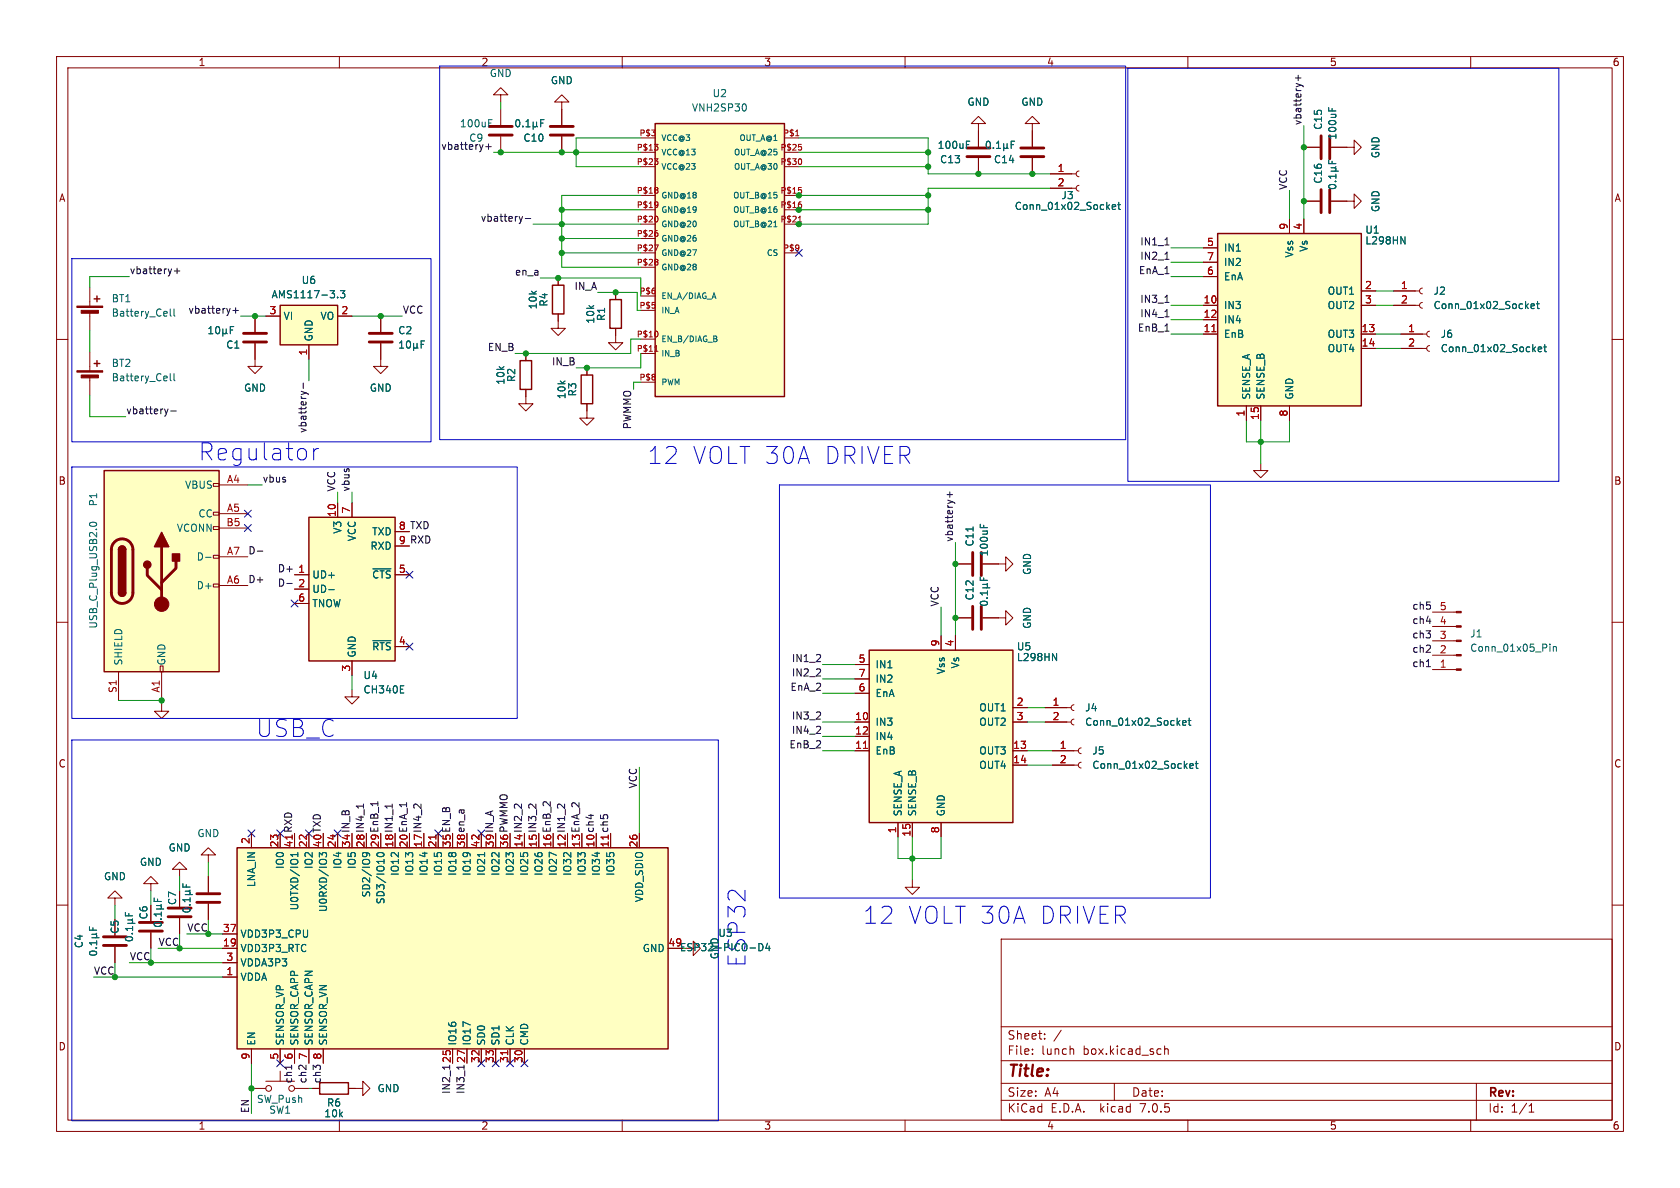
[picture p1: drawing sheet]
<svg xmlns="http://www.w3.org/2000/svg" width="297mm" height="210mm" viewBox="0 0 297 210" stroke-linecap="round" stroke-linejoin="round" font-family="sans-serif">
<g fill="none" stroke="#840000" stroke-width=".18">
<path d="M10 10h277v190h-277zM12 12h273v186h-273zM60 10v2M88.5 16.8h1.3l-1.3-1.3-1.3 1.3h1.3v1.2M88.5 19.3v2.8M99.3 18h1.3l-1.3-1.2-1.3 1.2h1.3v4.1M110 10v2M160 10v2M210 10v2M260 10v2M88.5 24.1v2.8M99.3 24.1v2.8"/>
<path d="M113.3 26.9h2.5M113.3 34.5h2.5M113.3 37.1h2.5M113.3 39.6h2.5M113.3 29.5h2.5M113.3 24.4h2.5M138.7 26.9h2.5M138.7 34.5h2.5M138.7 37.1h2.5M138.7 39.6h2.5M138.7 29.5h2.5M138.7 24.4h2.5"/>
<path d="M173 21.8h1.2l-1.2-1.2-1.3 1.2h1.3v4.1M173 27.9v2.8M182.5 21.8h1.3l-1.3-1.2-1.3 1.2h1.3v4.1M182.5 27.9v2.8M185.7 33.3h4.5M185.7 30.7h4.5M190.8 32.8l-.4 .1-.2 .4 .2 .3 .4 .2M190.8 30.2l-.4 .2-.2 .3 .2 .4 .4 .1M228 38.7v2.6M230.5 38.7v2.6M230.5 26h2.8M230.5 35.6h2.8"/>
<path d="M235.3 26h4.1v-1.2l1.3 1.2-1.3 1.3v-1.3M235.3 35.6h4.1v-1.3l1.3 1.3-1.3 1.2v-1.2M10 60h2M15.9 50.8v3.3M15.9 55.1v3.3M45.1 55.9v2.8M47 55.9h2.5M59.7 55.9h2.5M67.3 55.9v2.8M98.7 55.5v2.5h1.2l-1.2 1.3-1.3-1.3h1.3M98.7 49.1v1.3M108.8 58v2.6h1.3l-1.3 1.2-1.2-1.2h1.2"/>
<path d="M108.8 51.7v1.3M113.3 59.9h2.5M113.3 44.7h2.5M113.3 47.2h2.5M113.3 54.9h2.5M113.3 52.3h2.5M113.3 42.2h2.5M138.7 44.7h2.5M212.7 54h2.6M212.7 59.1h2.6M212.7 56.5h2.6M212.7 43.8h2.6"/>
<path d="M212.7 48.9h2.6M212.7 46.4h2.6M240.7 54h2.5M240.7 59.1h2.5M240.7 51.4h2.5M246.4 54h4.6M246.4 51.4h4.6M247.6 59.1h4.6M251.5 53.5l-.4 .1-.1 .4 .1 .3 .4 .2M251.5 50.9l-.4 .2-.1 .3 .1 .4 .4 .1M252.7 58.5l-.3 .2-.2 .3 .2 .4 .3 .2M285 60h2"/>
<path d="M15.9 62.2v3.3M15.9 66.5v3.4M45.1 60.7v4.1h1.3l-1.3 1.2-1.3-1.2h1.3M54.6 61v2.5M67.3 60.7v4.1h1.3l-1.3 1.2-1.3-1.2h1.3M93 68.8v2.6h1.2l-1.2 1.2-1.3-1.2h1.3M93 62.5v1.3M103.8 71.4v2.5h1.2l-1.2 1.3-1.3-1.3h1.3M103.8 65v1.3M113.3 62.5h2.5M113.3 67.6h2.5M220.3 71.8v2.5"/>
<path d="M222.9 71.8v2.5M228 71.8v2.5M240.7 61.6h2.5M247.6 61.6h4.6M252.7 61.1l-.3 .1-.2 .4 .2 .3 .3 .2M37.7 98.2h1v.5h-1zM37.7 93.1h1v.5h-1zM37.7 90.6h1v.5h-1zM37.7 85.5h1v.5h-1zM38.7 85.7h5.1M38.7 90.8h5.1M38.7 98.4h5.1"/>
<path d="M38.7 93.3h5.1M59.7 88.9v2.5M62.2 88.9v2.5M69.8 94h2.6M69.8 96.5h2.6M168.9 99.7h2.8M173.7 99.7h4.1v-1.3l1.3 1.3-1.3 1.3v-1.3M222.9 81.9v1.3h1.3l-1.3 1.3-1.3-1.3h1.3M10 110h2M21 118.7v5.1M28.3 117.7h.5v1h-.5zM28.6 118.7v5.1"/>
<path d="M37.7 103.3h1v.5h-1zM38.7 103.5h5.1M52.1 101.6h2.5M52.1 104.1h2.5M52.1 106.7h2.5M62.2 116.8v2.6M69.8 101.6h2.6M69.8 114.3h2.6M151.1 117.5h2.6M166.4 112.4v2.5M168.9 109.2h2.8M168.9 112.4v2.5"/>
<path d="M173.7 109.2h4.1v-1.2l1.3 1.2-1.3 1.3v-1.3M253.2 108.2h4.3M253.2 110.7h4.3M253.2 113.3h4.3M253.2 115.8h4.3M253.2 118.4h4.3M285 110h2M28.6 124.5v1.2h1.2l-1.2 1.3-1.3-1.3h1.3M62.2 121.9v1.3h1.3l-1.3 1.3-1.2-1.3h1.2M151.1 127.6h2.6M151.1 132.7h2.6M151.1 130.2h2.6"/>
<path d="M151.1 122.6h2.6M151.1 120h2.6M179.1 127.6h2.5M179.1 132.7h2.5M179.1 135.3h2.5M179.1 125.1h2.5M184.8 127.6h4.6M184.8 125.1h4.6M186.1 132.7h4.5M186.1 135.3h4.5M189.9 127.1l-.4 .2-.1 .3 .1 .4 .4 .1M189.9 124.6l-.4 .1-.1 .4 .1 .3 .4 .2"/>
<path d="M191.1 134.7l-.3 .2-.2 .3 .2 .4 .3 .2M191.1 132.2l-.3 .1-.2 .4 .2 .4 .3 .1M10 160h2M20.3 158.8h1.3l-1.3-1.3-1.3 1.3h1.3v1.2M26.7 156.2h1.2l-1.2-1.3-1.3 1.3h1.3v1.3M31.7 153.7h1.3l-1.3-1.3-1.2 1.3h1.2v1.2M36.8 151.1h1.3l-1.3-1.2-1.2 1.2h1.2v1.3M36.8 154.9v2.8M36.8 159.8v2.8M44.4 147.3v2.6M49.5 147.3v2.6M54.6 147.3v2.6"/>
<path d="M59.7 147.3v2.6M77.5 147.3v2.6M85.1 147.3v2.6M113 147.3v2.6M158.7 145.4v2.6M161.3 155.6v1.2h1.3l-1.3 1.3-1.3-1.3h1.3M161.3 145.4v2.6M166.4 145.4v2.6M285 160h2M20.3 167.4v2.8M26.7 164.8v2.8M31.7 162.3v2.8"/>
<path d="M39.4 172.7h2.5M39.4 167.6h2.5M39.4 170.2h2.5M39.4 165.1h2.5M118.1 167.6h2.5M121.3 167.6h1.3v-1.2l1.2 1.2-1.2 1.3v-1.3M177 166h108v32h-108zM44.4 185.4v2.6M44.4 192.4h2.6M47 191.1h5.1M49.5 185.4v2.6M49.5 189.4v1.7"/>
<path d="M52.1 185.4v2.6M52.1 192.4h2.5M54.6 185.4v2.6M55.2 192.4h1.3M57.1 185.4v2.6M60 198v2M61.6 192.4h2.5v-1.3l1.3 1.3-1.3 1.3v-1.3M80 185.4v2.6M82.5 185.4v2.6M85.1 185.4v2.6M87.6 185.4v2.6M90.2 185.4v2.6"/>
<path d="M92.7 185.4v2.6M110 198v2M160 198v2M177 194.5h108M177 191.5h108M177 187.5h108M177 181.5h108M182.5 186.3v.1M182.5 185.5v.1M184.7 183.6v.1M184.7 182.8v.1M187.6 182.1l-1.3 2"/>
<path d="M189.4 185.4h.2l.2 .2v.8M197 191.5v3M205.1 185.4l.1 .1M205.2 186.3l-.1 .1M205.9 185.5l.2-.1 .4 .1v.9M205.9 184.9v1.5M210 198v2M260 198v2M261 191.5v6.5M270.3 196.6h.9M270.3 195.5l.4-.4v1.5"/>
<circle cx="47.5" cy="192.4" r=".51"/>
<circle cx="51.6" cy="192.4" r=".51"/>
</g>
<g fill="#ffffc2" stroke="#ffffc2" stroke-width=".18">
<path d="M215.3 41.3h25.4v30.5h-25.4z"/>
<path d="M49.5 54h10.2v7h-10.2z"/>
<path d="M41.9 149.9h76.2v35.5h-76.2z"/>
<path d="M153.7 114.9h25.4v30.5h-25.4z"/>
<path d="M115.8 21.8h22.9v48.3h-22.9z"/>
<path d="M18.4 83.2h20.3v35.5h-20.3z"/>
<path d="M54.6 91.4h15.2v25.4h-15.2z"/>
</g>
<g fill="none" stroke="#840000" stroke-width=".25">
<path d="M115.8 21.8h22.9v48.3h-22.9zM16.6 52.8h1.1M17.1 52.3v1M49.5 54h10.2v7h-10.2zM97.7 50.4h2v5.1h-2zM107.8 53h2.1v5h-2.1zM215.3 41.3h25.4v30.5h-25.4zM16.6 64.3h1.1M17.1 63.8v1M91.9 63.8h2.1v5h-2.1zM102.7 66.3h2.1v5.1h-2.1zM18.4 83.2h20.3v35.5h-20.3z"/>
<path d="M21 97.2a.64 .64 0 0 1 .6-.7 .64 .64 0 0 1 .6 .7M54.6 91.4h15.2v25.4h-15.2zM21 104.8a.64 .64 0 0 0 .6 .6 .64 .64 0 0 0 .6-.6M153.7 114.9h25.4v30.5h-25.4zM41.9 149.9h76.2v35.5h-76.2zM56.5 191.4h5.1v2h-5.1z"/>
</g>
<g fill="none" stroke="#a90000" stroke-width=".18">
<path d="M115.7 25.5h.6l-.3 .4M115.7 28.1h.6l-.3 .3M116.2 26l.1 .1-.1 .4M116.2 28.5l.1 .1-.1 .4M116.2 33.2l.1 .1-.1 .2M116.2 33.6l.1 .2-.1 .3M116.2 35.7l.1 .6-.1 .3M116.2 38.3l.1 .3-.1 .5M116.3 36.1l-.1 .2M140.7 24h.5M141.1 39.2h.6M141.2 25.5h.5"/>
<path d="M141.2 33.1h.5M141.3 38.4l.1-.2v1M141.6 33.6l.1 .1-.1 .4M141.6 26l.1 .1-.1 .4M141.6 28.2l.1 .2-.1 .6M141.6 36.1l.1 .2-.1 .3M115.7 43.3h.7l-.5 1M116.2 58.6l.1 .3-.1 .6M116.2 41.2l.1 .1-.1 .4M116.2 45.9l.1 .1-.1 .2M116.2 46.3l.1 .2-.1 .3M214.2 58.6h.8"/>
<path d="M115.7 62.1h.6M115.9 61.2l.1-.1v1M152.6 132.3h.8M77.1 147.6v.7M89.8 185.7v.7"/>
</g>
<g fill="none" stroke="#006464" stroke-width=".18">
<path d="M131.8 18.5l.1 .3-.1 .7M234.9 19v.6h1.3M235.5 19.2v.4M86.4 21.2h.6M91.3 21.3l.2-.1a.68 .68 0 0 1 .4 .6 .68 .68 0 0 1-.4 .6l-.2-.1-.1-.4zM92.4 22.3v.1M93 22.4h.7M93 21.5l.3-.3v1.2M94.3 22.2l.1 .2h.3l.2-.2M94.3 21.6v1.2M94.9 22.2l.1 .2M94.9 21.6v.6"/>
<path d="M95.6 21.8h.4M96.2 21.2h-.6v1.2M170.8 25h.7M174.5 25.1l.2-.1a.68 .68 0 0 1 .4 .6 .68 .68 0 0 1-.4 .6l-.2-.1-.1-.4zM175.6 26.1v.1M176.2 26.2h.7M176.2 25.3l.3-.3v1.2M177.4 26.1l.2 .1h.3l.1-.1M177.4 25.4v1.3M178 26.1l.2 .1M178 25.4v.7M178.8 25.6h.4"/>
<path d="M179.4 25h-.6v1.2M196.6 36.6l.6-.1v-.3h-.4l-.2 .2 .1 .6h.5M197.6 36.2h.5M197.8 35.8v1l.3 .2M234.9 28.3v.6h1.3M235 21.5a.75 .75 0 0 1 1.2 .2 .72 .72 0 0 1-1.3-.1zM235 32.8a.75 .75 0 0 1 1.2 .2 .72 .72 0 0 1-1.3-.1zM235 22.6a.69 .69 0 0 1 1.2 .3 .72 .72 0 0 1-1.3-.1zM235.3 20.2h.9M235.3 30.3h1.3M235.3 29.7h.7M235.5 28.5v.4"/>
<path d="M236 29.7l.2 .1v.3l-.2 .2M236 20.2l.2 .2-.1 .3-.8 .1M236 32.1h.2M236.2 23.7v.8M236.2 30.8v.7M236.2 24.1h-1.3l.4 .4M236.2 31.2h-1.3l.4 .3M236.2 29.5l-.2 .2M30.1 54.6v1.1l.2 .2M30.8 54.6v1.1l.1 .2M36.9 59h.7M36.9 58.1l.4-.4v1.3"/>
<path d="M38.3 57.8l.1-.1a.68 .68 0 0 1 .5 .7 .68 .68 0 0 1-.5 .6 .84 .84 0 0 1-.1-1.2zM39.4 58.8l.2 .2h.2l.2-.2M39.4 58.2v1.2M40 58.8l.2 .2M40 58.2v.6M40.7 58.3h.4M41.3 57.7h-.6v1.3M59.7 52.5v.1M60.2 51.4h.8l-.5 .5 .4 .1v.5l-.2 .1-.5-.1M126.5 59.4l.2 .2-.2 .3 .2 .1 .1 .2-.2 .2h-.4M247.7 41.9l.7 1.2v-1.2M270.7 54.1l.6-.1-.1-.2-.3-.1-.2 .2v.6h.5"/>
<path d="M271.6 53.7h.5M271.8 53.3v1.1l.3 .2M30.1 66v1.1l.2 .2M30.8 66v1.1l.1 .2M70.6 61.5h.8M70.6 60.6l.4-.3v1.2M72 60.4l.2-.1a.68 .68 0 0 1 .4 .6 .68 .68 0 0 1-.4 .6l-.2-.1-.1-.3zM73.1 61.4l.2 .1h.2l.2-.1M73.1 60.7v1.3M73.7 61.4l.2 .1M73.7 60.7v.7M74.5 60.9h.4"/>
<path d="M75.1 60.3h-.6v1.2M271.9 61.8l.6-.2v-.2l-.4-.1-.2 .2 .1 .6h.5M272.9 61.3h.5M273.1 60.9v1.1l.3 .2M15.9 92.5a.75 .75 0 0 1 1.2 .2 .72 .72 0 0 1-1.3-.1zM36.3 98.5h1M173.3 92.7v.6h1.3M173.4 95.1a.75 .75 0 0 1 1.2 .3 .72 .72 0 0 1-1.3-.1zM173.4 96.3a.69 .69 0 0 1 1.2 .3 .72 .72 0 0 1-1.3-.1zM173.7 93.9h.9M173.9 92.9v.4M174.4 93.9l.2 .2-.1 .3h-.8"/>
<path d="M174.6 97.4v.7M174.6 97.7h-1.3l.4 .4M58.1 104.2h1M65.9 113.3h3.2M65.9 100.6h3.2M173.3 102v.6h1.3M173.4 106.4a.68 .68 0 0 1 1.2 .3 .72 .72 0 0 1-1.3-.1zM173.7 103.9h1.3M173.7 103.3h.7M173.9 102.2v.4M174.4 103.3l.2 .2v.2l-.2 .2M174.4 105.7h.2"/>
<path d="M174.6 104.5v.7M174.6 104.8h-1.3l.4 .4M174.6 103.1l-.2 .2M186.1 115.5l.7 1.3v-1.3M274 113.9v.1M274 114.3v.8M274.6 114.3v.8M274.6 114.4l.2-.1h.3l.1 .8M70.8 122.5h.6M70.8 121.2h.6M209.1 127.8l.6-.1-.1-.3h-.3l-.2 .1v.7h.5M210 127.4h.5"/>
<path d="M210.2 126.9v1.1l.3 .2M210.3 135.4l.7-.1-.1-.3h-.4l-.2 .2 .1 .6h.5M211.3 135h.5M211.5 134.6v1.1l.3 .1M27.2 158.8v.6h1.3M27.9 158.9v.5M28.5 159.9l-.2 .2M32.3 156.2v.6h1.3M32.8 158.1h1.2M32.8 157.5h.6M32.9 156.4v.4M33.4 157.5l.2 .2v.3l-.2 .1"/>
<path d="M33.5 160h.1M33.6 158.7v.7M33.6 159.1h-1.3l.4 .3M33.6 157.4l-.2 .1M52.6 150.7v.7M52.6 151.1h-1.2l.3 .3M57.7 151.4v-.4l-.1-.2h-.5l-.2 .3-.4-.4v.8M64.6 150.7l.3 .3-.2 .4M65.3 151.3v-.3a.86 .86 0 0 0-1.2 0l.1 .4M66.7 150.9a.75 .75 0 0 1 1.2 .2 .72 .72 0 0 1-1.3-.1zM85.7 150.7v.7M15.8 163.8v.6h1.3"/>
<path d="M15.9 168.3a.75 .75 0 0 1 1.2 .2 .72 .72 0 0 1-1.3-.1zM16.2 165.8h1.3M16.2 165.2h.7M16.4 164v.4M16.9 165.2l.2 .1v.3l-.2 .2M17 167.6h.1M17.1 166.3v.7M17.1 166.7h-1.3l.4 .3M17.1 165l-.2 .2M22.2 161.3v.6h1.2M22.2 165.8a.75 .75 0 0 1 1.2 .2 .72 .72 0 0 1-1.2-.1zM22.6 163.2h1.3"/>
<path d="M22.6 162.6h.7M22.8 161.5v.4M23.3 162.6l.1 .2v.2l-.1 .2M23.3 165h.1M23.4 163.8v.7M23.4 164.1h-1.2l.3 .4M23.4 162.4l-.1 .2M27.4 163.2a.69 .69 0 0 1 1.1 .3 .72 .72 0 0 1-1.3-.2zM27.7 160.7h1.2M27.7 160.1h.6M28.3 160.1l.2 .2v.2l-.2 .2M28.4 162.5h.1"/>
<path d="M28.5 161.2v.8M28.5 161.6h-1.3l.4 .4M32.5 160.6a.69 .69 0 0 1 1.1 .3 .72 .72 0 0 1-1.3-.1zM134.2 166.8a.64 .64 0 0 1 .7 .6 .64 .64 0 0 1-.7 .7zM135.7 166.7l-.3 .9h.8M136 167.2v.9"/>
</g>
<g fill="none" stroke="#840000" stroke-width=".51">
<path d="M86.5 22.4h4.1M86.5 23.9h4.1M97.3 22.4h4M97.3 23.9h4M170.9 26.2h4.1M170.9 27.7h4.1M180.5 26.2h4M180.5 27.7h4M233.6 24v4.1M233.6 33.5v4.1M235.1 24v4.1M235.1 33.5v4.1"/>
<path d="M43.1 58.9h4M65.3 58.9h4M43.1 60.5h4M65.3 60.5h4M20.2 95.8a1.91 1.91 0 0 1 2.1-.4 1.91 1.91 0 0 1 1.2 1.8v7.6a1.91 1.91 0 0 1-1.9 1.9 1.91 1.91 0 0 1-1.9-1.9v-7.8l.2-.6zM28.6 96.6v10.2M31.1 99.2v1.3l-2.5 2.5M172 97.7v4M173.5 97.7v4M26 100.5v1.2l2.6 2.6M172 107.2v4.1M173.5 107.2v4.1"/>
<path d="M34.8 158h4.1M34.8 159.5h4.1M18.3 165.6h4.1M18.3 167.1h4.1M24.6 163.1h4.1M24.6 164.6h4.1M29.7 160.5h4.1M29.7 162.1h4.1"/>
</g>
<g fill="#840000" stroke="#840000" stroke-width=".18">
<path d="M13.6 65.5h4.6v.3h-4.6z"/>
<path d="M14.4 66.3h3v.5h-3z"/>
<path d="M13.6 54.1h4.6v.3h-4.6z"/>
<path d="M14.4 54.9h3v.5h-3z"/>
<path d="M257.5 108.1h.8v.2h-.8z"/>
<path d="M257.5 110.6h.8v.3h-.8z"/>
<path d="M257.5 113.2h.8v.2h-.8z"/>
<path d="M257.5 115.7h.8v.3h-.8z"/>
<path d="M257.5 118.2h.8v.3h-.8z"/>
<circle cx="28.6" cy="106.8" r="1.27"/>
</g>
<g fill="#840000" stroke="#840000" stroke-width=".25">
<path d="M21 104.8h1.2a.64 .64 0 0 1-.6 .6 .64 .64 0 0 1-.6-.6z"/>
<path d="M21 97.2h1.2v7.6h-1.2z"/>
<path d="M21.1 96.7a.64 .64 0 0 1 .7-.1 .64 .64 0 0 1 .4 .6h-1.2z"/>
<path d="M28.6 94.1l1.2 2.5h-2.5z"/>
<path d="M30.5 97.9h1.2v1.3h-1.2z"/>
<circle cx="26" cy="99.8" r=".63"/>
</g>
<g fill="none" stroke="#0f0f0f" stroke-width=".18">
<path d="M229 13.8h1M229.5 13.3v1M85.9 25.9h.9M86.4 25.4v1M92.9 38.6h.9M30.8 47.9h1M31.3 47.4v1M41.2 54.9h.9M41.7 54.4v1M205.9 45.8h.8M205.9 56h.8M205.9 43.3h.8"/>
<path d="M205.9 53.5h.8M29.7 72.3l-.3 .8M30.2 72.7h1M53.6 67.7v1M45.5 97.4h1M167.4 87.4h1M167.9 87v.9M50.7 103.1h1M252.2 117.9h.7M64.3 142.1v.8M66.8 141.7v.7M69.3 142.1v.8"/>
<path d="M51.6 188.3v.7M79.5 188.3v.7M82 188.3v.7"/>
</g>
<path d="M77.7 11.7h121.3v66h-121.3zM199.4 12.1h76.2v73h-76.2zM12.7 45.7h63.5v32.4h-63.5zM55.5 79.3v2M56.3 79.3a.77 .77 0 0 0-.8 .6M12.7 82.6h78.7v44.4h-78.7zM137.8 85.7h76.2v73.1h-76.2zM12.7 130.8h114.3v67.3h-114.3z" fill="none" stroke="#0000c2" stroke-width=".18"/>
<g fill="none" stroke="#009600" stroke-width=".18">
<path d="M88.5 18v1.3M87.2 26.9h26.1M94.2 39.6h19.1M99.3 37.1h14M113.3 34.5h-14v12.7h14M113.3 24.4h-11.4v5.1h11.4M141.2 37.1h22.9M141.2 24.4h22.9v6.3h21.6M141.2 34.5h22.9M141.2 29.5h22.9M141.2 26.9h22.9M185.7 33.3h-21.6v6.3h-22.9"/>
<path d="M228 33.7v5M230.5 22.2v16.5M15.9 58.4v3.8M22.9 48.9h-7v1.9M42.5 55.9h4.5M62.2 55.9h8.9M95.5 49.1h17.8v3.2M99.3 44.7h14M99.3 42.2h14M105.7 51.7h6.9v3.2M113.3 59.9h-1.8v2.6h-20.4M207 48.9h5.7"/>
<path d="M207 59.1h5.7M207 54h5.7M207 56.5h5.7M207 43.8h5.7M207 46.4h5.7M243.2 51.4h3.2M243.2 59.1h4.4M243.2 54h3.2M15.9 69.9v3.8h6.3M54.6 63.5v3.8M113.3 62.5v2.5h-11.4M113.3 67.6h-1.3v1.2"/>
<path d="M220.3 74.3v3.8h7.7v-3.8M222.9 74.3v7.6M243.2 61.6h4.4M43.8 85.7h2.6M59.7 87v1.9M62.2 87v1.9M168.9 95.9v16.5M62.2 119.4v2.5M145.4 117.5h5.7M166.4 107.3v5.1M21 123.8h7.6v.7M113 135.6v11.7"/>
<path d="M145.4 122.6h5.7M145.4 130.2h5.7M145.4 127.6h5.7M145.4 132.7h5.7M145.4 120h5.7M181.6 127.6h3.2M181.6 132.7h4.5M181.6 135.3h4.5M181.6 125.1h3.2M26.7 157.5v2.5M31.7 154.9v2.6M36.8 152.4v2.5"/>
<path d="M158.7 148v3.8h7.7v-3.8M161.3 148v7.6M16.5 172.7h22.9M20.3 160v2.6M20.3 170.2v2.5M22.9 170.2h16.5M26.7 167.6v2.6M27.9 167.6h11.5M31.7 165.1v2.5M33 165.1h6.4M36.8 162.6v2.5M44.4 188v8.9"/>
<path d="M54.6 192.4h.6"/>
</g>
<g fill="none" stroke="#000084" stroke-width=".18">
<path d="M140.6 44.1l1.2 1.2M141.8 44.1l-1.2 1.2M43.2 92.7l1.2 1.3M43.2 90.2l1.2 1.2M44.4 92.7l-1.2 1.3M44.4 90.2l-1.2 1.2M51.5 106.1l1.2 1.2M52.7 106.1l-1.2 1.2M71.8 113.7l1.2 1.2M71.8 101l1.2 1.2M73 113.7l-1.2 1.2M73 101l-1.2 1.2"/>
<path d="M43.8 146.7l1.3 1.2M45.1 146.7l-1.3 1.2M48.9 146.7l1.2 1.2M50.1 146.7l-1.2 1.2M54 146.7l1.2 1.2M55.2 146.7l-1.2 1.2M59.1 146.7l1.2 1.2M60.3 146.7l-1.2 1.2M76.9 146.7l1.2 1.2M78.1 146.7l-1.2 1.2M84.5 146.7l1.2 1.2M85.7 146.7l-1.2 1.2"/>
<path d="M48.9 187.4l1.2 1.2M50.1 187.4l-1.2 1.2M84.5 187.4l1.2 1.2M85.7 187.4l-1.2 1.2M87 187.4l1.2 1.2M88.2 187.4l-1.2 1.2M89.6 187.4l1.2 1.2M90.8 187.4l-1.2 1.2M92.1 187.4l1.2 1.2M93.3 187.4l-1.2 1.2"/>
</g>
<g fill="#009600" stroke="#009600" stroke-width=".18">
<circle cx="28.6" cy="123.8" r=".46"/>
<circle cx="93" cy="62.5" r=".46"/>
<circle cx="103.8" cy="65" r=".46"/>
<circle cx="108.8" cy="51.7" r=".46"/>
<circle cx="98.7" cy="49.1" r=".46"/>
<circle cx="44.4" cy="192.4" r=".46"/>
<circle cx="31.7" cy="167.6" r=".46"/>
<circle cx="20.3" cy="172.7" r=".46"/>
<circle cx="26.7" cy="170.2" r=".46"/>
<circle cx="36.8" cy="165.1" r=".46"/>
<circle cx="45.1" cy="55.9" r=".46"/>
<circle cx="67.3" cy="55.9" r=".46"/>
<circle cx="99.3" cy="44.7" r=".46"/>
<circle cx="141.2" cy="39.6" r=".46"/>
<circle cx="161.3" cy="151.8" r=".46"/>
<circle cx="168.9" cy="109.2" r=".46"/>
<circle cx="168.9" cy="99.7" r=".46"/>
<circle cx="99.3" cy="42.2" r=".46"/>
<circle cx="99.3" cy="37.1" r=".46"/>
<circle cx="99.3" cy="39.6" r=".46"/>
<circle cx="101.9" cy="26.9" r=".46"/>
<circle cx="88.5" cy="26.9" r=".46"/>
<circle cx="99.3" cy="26.9" r=".46"/>
<circle cx="230.5" cy="26" r=".46"/>
<circle cx="230.5" cy="35.6" r=".46"/>
<circle cx="222.9" cy="78.1" r=".46"/>
<circle cx="164.1" cy="34.5" r=".46"/>
<circle cx="164.1" cy="37.1" r=".46"/>
<circle cx="164.1" cy="29.5" r=".46"/>
<circle cx="173" cy="30.7" r=".46"/>
<circle cx="182.5" cy="30.7" r=".46"/>
<circle cx="164.1" cy="26.9" r=".46"/>
<circle cx="141.2" cy="37.1" r=".46"/>
<circle cx="141.2" cy="34.5" r=".46"/>
</g>
<g font-size="4.2" fill="#0000c2">
<text x="34.9" y="81.7">Regulator</text>
<text x="114.3" y="82.3">12</text>
<text x="122.1" y="82.3">VOLT 30A DRIVER</text>
<text x="45.1" y="130.6">USB_C</text>
<text x="152.4" y="163.6">12</text>
<text x="160.2" y="163.6">VOLT 30A DRIVER</text>
<text x="132.1" y="171.2" transform="rotate(-90 132.1 171.2)">ESP32</text>
</g>
<text font-size="2.8" fill="#840000" x="178" y="190.8">Title:</text>
<g font-size="2.1" fill="#840000">
<text x="178" y="183.9">Sheet:</text>
<text x="178" y="186.6">File:</text>
<text x="184" y="186.6">lunch</text>
<text x="191.4" y="186.6">box.kicad_sch</text>
<text x="178" y="196.8">KiCad</text>
<text x="178" y="194">Size:</text>
<text x="184.6" y="194">A4</text>
<text x="185.7" y="196.8">E.D.A.</text>
<text x="194.4" y="196.8">kicad</text>
<text x="200" y="194">Date:</text>
<text x="201.5" y="196.8">7.0.5</text>
<text x="263" y="194.2">Rev:</text>
<text x="263" y="196.8">Id:</text>
<text x="267" y="196.8">1/1</text>
</g>
<g font-size="1.8" fill="#840000">
<text x="35" y="11.8">1</text>
<text x="85" y="11.8">2</text>
<text x="135" y="11.8">3</text>
<text x="185" y="11.8">4</text>
<text x="235" y="11.8">5</text>
<text x="285" y="11.8">6</text>
<text x="10.4" y="35.8">A</text>
<text x="285.4" y="35.8">A</text>
<text x="10.3" y="85.8">B</text>
<text x="285.3" y="85.8">B</text>
<text x="10.3" y="135.8">C</text>
<text x="285.3" y="135.8">C</text>
<text x="56.9" y="149.9" transform="rotate(-90 56.9 149.9)">40 TXD</text>
<text x="62" y="149.9" transform="rotate(-90 62 149.9)">34 IN_B</text>
<text x="64.5" y="149.9" transform="rotate(-90 64.5 149.9)">28 IN4_1</text>
<text x="67.1" y="149.9" transform="rotate(-90 67.1 149.9)">29 EnB_1</text>
<text x="69.6" y="149.9" transform="rotate(-90 69.6 149.9)">18 IN1_1</text>
<text x="72.1" y="149.9" transform="rotate(-90 72.1 149.9)">20 EnA_1</text>
<text x="74.7" y="149.9" transform="rotate(-90 74.7 149.9)">17 IN4_2</text>
<text x="79.8" y="149.9" transform="rotate(-90 79.8 149.9)">35 EN_B</text>
<text x="82.3" y="149.9" transform="rotate(-90 82.3 149.9)">38 en_a</text>
<text x="87.4" y="149.9" transform="rotate(-90 87.4 149.9)">39 IN_A</text>
<text x="89.9" y="149.9" transform="rotate(-90 89.9 149.9)">36 PWMMO</text>
<text x="92.5" y="149.9" transform="rotate(-90 92.5 149.9)">14 IN2_2</text>
<text x="95" y="149.9" transform="rotate(-90 95 149.9)">15 IN3_2</text>
<text x="97.5" y="149.9" transform="rotate(-90 97.5 149.9)">16 EnB_2</text>
<text x="100.1" y="149.9" transform="rotate(-90 100.1 149.9)">12 IN1_2</text>
<text x="102.6" y="149.9" transform="rotate(-90 102.6 149.9)">13 EnA_2</text>
<text x="105.2" y="149.9" transform="rotate(-90 105.2 149.9)">10 ch4</text>
<text x="31.3" y="160.1" transform="rotate(-90 31.3 160.1)">C7</text>
<text x="10.3" y="185.8">D</text>
<text x="285.3" y="185.8">D</text>
<text x="35" y="199.8">1</text>
<text x="85" y="199.8">2</text>
<text x="135" y="199.8">3</text>
<text x="185" y="199.8">4</text>
<text x="235" y="199.8">5</text>
<text x="285" y="199.8">6</text>
</g>
<g font-size="1.8" fill="#006464">
<text x="86.5" y="13.8">GND</text>
<text x="97.3" y="15">GND</text>
<text x="125.9" y="17.3">U2</text>
<text x="81.2" y="22.7">100uF</text>
<text x="122.3" y="19.9">VNH2SP30</text>
<text x="171" y="18.9">GND</text>
<text x="180.5" y="18.9">GND</text>
<text x="233.9" y="23" transform="rotate(-90 233.9 23)">C15</text>
<text x="92.5" y="25.2">C10</text>
<text x="165.7" y="26.5">100uF</text>
<text x="166.1" y="29">C13</text>
<text x="175.7" y="29">C14</text>
<text x="244" y="28" transform="rotate(-90 244 28)">GND</text>
<text x="187.6" y="35.4">J3</text>
<text x="233.9" y="32.5" transform="rotate(-90 233.9 32.5)">C16</text>
<text x="179.3" y="37.3">Conn_01x02_Socket</text>
<text x="241.3" y="41.5">U1</text>
<text x="244" y="37.6" transform="rotate(-90 244 37.6)">GND</text>
<text x="216.3" y="44.6">IN1</text>
<text x="216.3" y="47.2">IN2</text>
<text x="228.8" y="45.6" transform="rotate(-90 228.8 45.6)">Vss</text>
<text x="231.3" y="44.5" transform="rotate(-90 231.3 44.5)">Vs</text>
<text x="241.3" y="43.4">L298HN</text>
<text x="19.7" y="53.6">BT1</text>
<text x="48" y="52.9">AMS1117-3.3</text>
<text x="53.3" y="50.4">U6</text>
<text x="216.3" y="49.7">EnA</text>
<text x="234.7" y="52.3">OUT1</text>
<text x="253.4" y="52.3">J2</text>
<text x="19.7" y="56.1">Battery_Cell</text>
<text x="50" y="56.7">VI</text>
<text x="56.6" y="56.7">VO</text>
<text x="70.3" y="59.2">C2</text>
<text x="95.1" y="54.7" transform="rotate(-90 95.1 54.7)">10k</text>
<text x="97" y="54.3" transform="rotate(-90 97 54.3)">R4</text>
<text x="105.2" y="57.3" transform="rotate(-90 105.2 57.3)">10k</text>
<text x="107.1" y="56.8" transform="rotate(-90 107.1 56.8)">R1</text>
<text x="216.3" y="54.8">IN3</text>
<text x="216.3" y="59.9">EnB</text>
<text x="216.3" y="57.3">IN4</text>
<text x="234.7" y="59.9">OUT3</text>
<text x="234.7" y="54.8">OUT2</text>
<text x="253.4" y="54.8">Conn_01x02_Socket</text>
<text x="254.6" y="59.9">J6</text>
<text x="19.7" y="65">BT2</text>
<text x="39.9" y="61.8">C1</text>
<text x="55.4" y="60.5" transform="rotate(-90 55.4 60.5)">GND</text>
<text x="234.7" y="62.4">OUT4</text>
<text x="254.6" y="62.4">Conn_01x02_Socket</text>
<text x="19.7" y="67.6">Battery_Cell</text>
<text x="43.1" y="69.4">GND</text>
<text x="65.3" y="69.4">GND</text>
<text x="89.3" y="68.1" transform="rotate(-90 89.3 68.1)">10k</text>
<text x="91.2" y="67.6" transform="rotate(-90 91.2 67.6)">R2</text>
<text x="100.1" y="70.6" transform="rotate(-90 100.1 70.6)">10k</text>
<text x="102" y="70.1" transform="rotate(-90 102 70.1)">R3</text>
<text x="221.2" y="70.7" transform="rotate(-90 221.2 70.7)">SENSE_A</text>
<text x="223.7" y="70.7" transform="rotate(-90 223.7 70.7)">SENSE_B</text>
<text x="228.8" y="70.7" transform="rotate(-90 228.8 70.7)">GND</text>
<text x="17.3" y="89.6" transform="rotate(-90 17.3 89.6)">P1</text>
<text x="32.7" y="86.6">VBUS</text>
<text x="31.2" y="94.2">VCONN</text>
<text x="35.1" y="91.6">CC</text>
<text x="60.5" y="94.4" transform="rotate(-90 60.5 94.4)">V3</text>
<text x="63.1" y="95.7" transform="rotate(-90 63.1 95.7)">VCC</text>
<text x="65.8" y="94.8">TXD</text>
<text x="34.7" y="99.3">D-</text>
<text x="65.5" y="97.3">RXD</text>
<text x="172.3" y="96.7" transform="rotate(-90 172.3 96.7)">C11</text>
<text x="182.4" y="101.7" transform="rotate(-90 182.4 101.7)">GND</text>
<text x="34.7" y="104.3">D+</text>
<text x="55.1" y="102.4">UD+</text>
<text x="55.1" y="105">UD-</text>
<text x="55.1" y="107.5">TNOW</text>
<text x="65.8" y="102.4">~{CTS}</text>
<text x="172.3" y="106.2" transform="rotate(-90 172.3 106.2)">C12</text>
<text x="17.3" y="111.2" transform="rotate(-90 17.3 111.2)">USB_C_Plug_USB2.0</text>
<text x="182.4" y="111.2" transform="rotate(-90 182.4 111.2)">GND</text>
<text x="259.8" y="112.8">J1</text>
<text x="21.8" y="117.7" transform="rotate(-90 21.8 117.7)">SHIELD</text>
<text x="29.4" y="117.7" transform="rotate(-90 29.4 117.7)">GND</text>
<text x="63.1" y="116.3" transform="rotate(-90 63.1 116.3)">GND</text>
<text x="65.8" y="115.1">~{RTS}</text>
<text x="154.7" y="118.3">IN1</text>
<text x="167.2" y="119.2" transform="rotate(-90 167.2 119.2)">Vss</text>
<text x="169.7" y="118.2" transform="rotate(-90 169.7 118.2)">Vs</text>
<text x="179.7" y="115.1">U5</text>
<text x="179.7" y="117">L298HN</text>
<text x="259.8" y="115.4">Conn_01x05_Pin</text>
<text x="64.2" y="120.2">U4</text>
<text x="64.2" y="122.7">CH340E</text>
<text x="154.7" y="123.4">EnA</text>
<text x="154.7" y="120.8">IN2</text>
<text x="173.1" y="125.9">OUT1</text>
<text x="191.8" y="125.9">J4</text>
<text x="154.7" y="128.5">IN3</text>
<text x="154.7" y="131">IN4</text>
<text x="173.1" y="128.5">OUT2</text>
<text x="191.8" y="128.5">Conn_01x02_Socket</text>
<text x="154.7" y="133.5">EnB</text>
<text x="173.1" y="133.5">OUT3</text>
<text x="173.1" y="136.1">OUT4</text>
<text x="193" y="133.5">J5</text>
<text x="193" y="136.1">Conn_01x02_Socket</text>
<text x="34.8" y="148.1">GND</text>
<text x="159.6" y="144.4" transform="rotate(-90 159.6 144.4)">SENSE_A</text>
<text x="162.1" y="144.4" transform="rotate(-90 162.1 144.4)">SENSE_B</text>
<text x="167.2" y="144.4" transform="rotate(-90 167.2 144.4)">GND</text>
<text x="18.3" y="155.8">GND</text>
<text x="24.7" y="153.2">GND</text>
<text x="29.8" y="150.7">GND</text>
<text x="50.4" y="153.6" transform="rotate(-90 50.4 153.6)">IO0</text>
<text x="55.4" y="153.6" transform="rotate(-90 55.4 153.6)">IO2</text>
<text x="60.5" y="153.6" transform="rotate(-90 60.5 153.6)">IO4</text>
<text x="63.1" y="153.6" transform="rotate(-90 63.1 153.6)">IO5</text>
<text x="70.7" y="154.8" transform="rotate(-90 70.7 154.8)">IO12</text>
<text x="73.2" y="154.8" transform="rotate(-90 73.2 154.8)">IO13</text>
<text x="75.8" y="154.8" transform="rotate(-90 75.8 154.8)">IO14</text>
<text x="78.3" y="154.8" transform="rotate(-90 78.3 154.8)">IO15</text>
<text x="80.8" y="154.8" transform="rotate(-90 80.8 154.8)">IO18</text>
<text x="83.4" y="154.8" transform="rotate(-90 83.4 154.8)">IO19</text>
<text x="85.9" y="154.8" transform="rotate(-90 85.9 154.8)">IO21</text>
<text x="88.5" y="154.8" transform="rotate(-90 88.5 154.8)">IO22</text>
<text x="91" y="154.8" transform="rotate(-90 91 154.8)">IO23</text>
<text x="93.5" y="154.8" transform="rotate(-90 93.5 154.8)">IO25</text>
<text x="96.1" y="154.8" transform="rotate(-90 96.1 154.8)">IO26</text>
<text x="98.6" y="154.8" transform="rotate(-90 98.6 154.8)">IO27</text>
<text x="101.2" y="154.8" transform="rotate(-90 101.2 154.8)">IO32</text>
<text x="103.7" y="154.8" transform="rotate(-90 103.7 154.8)">IO33</text>
<text x="106.2" y="154.8" transform="rotate(-90 106.2 154.8)">IO34</text>
<text x="108.8" y="154.8" transform="rotate(-90 108.8 154.8)">IO35</text>
<text x="45.3" y="156.8" transform="rotate(-90 45.3 156.8)">LNA_IN</text>
<text x="52.9" y="161" transform="rotate(-90 52.9 161)">U0TXD/IO1</text>
<text x="58" y="161.3" transform="rotate(-90 58 161.3)">U0RXD/IO3</text>
<text x="65.6" y="158.7" transform="rotate(-90 65.6 158.7)">SD2/IO9</text>
<text x="68.1" y="159.9" transform="rotate(-90 68.1 159.9)">SD3/IO10</text>
<text x="113.9" y="159.5" transform="rotate(-90 113.9 159.5)">VDD_SDIO</text>
<text x="14.8" y="167.7" transform="rotate(-90 14.8 167.7)">C4</text>
<text x="21.1" y="165.1" transform="rotate(-90 21.1 165.1)">C5</text>
<text x="26.2" y="162.6" transform="rotate(-90 26.2 162.6)">C6</text>
<text x="42.4" y="165.9">VDD3P3_CPU</text>
<text x="126.9" y="165.8">U3</text>
<text x="42.4" y="173.5">VDDA</text>
<text x="42.4" y="168.5">VDD3P3_RTC</text>
<text x="42.4" y="171">VDDA3P3</text>
<text x="113.6" y="168.5">GND</text>
<text x="120.1" y="168.3">ESP32-PICO-D4</text>
<text x="127.2" y="169.6" transform="rotate(-90 127.2 169.6)">GND</text>
<text x="45.3" y="184.9" transform="rotate(-90 45.3 184.9)">EN</text>
<text x="50.4" y="184.9" transform="rotate(-90 50.4 184.9)">SENSOR_VP</text>
<text x="52.9" y="184.9" transform="rotate(-90 52.9 184.9)">SENSOR_CAPP</text>
<text x="55.4" y="184.9" transform="rotate(-90 55.4 184.9)">SENSOR_CAPN</text>
<text x="58" y="184.9" transform="rotate(-90 58 184.9)">SENSOR_VN</text>
<text x="80.8" y="184.9" transform="rotate(-90 80.8 184.9)">IO16</text>
<text x="83.4" y="184.9" transform="rotate(-90 83.4 184.9)">IO17</text>
<text x="85.9" y="184.9" transform="rotate(-90 85.9 184.9)">SD0</text>
<text x="88.5" y="184.9" transform="rotate(-90 88.5 184.9)">SD1</text>
<text x="91" y="184.9" transform="rotate(-90 91 184.9)">CLK</text>
<text x="93.5" y="184.9" transform="rotate(-90 93.5 184.9)">CMD</text>
<text x="45.4" y="195.1">SW_Push</text>
<text x="47.5" y="197">SW1</text>
<text x="57.3" y="197.7">10k</text>
<text x="57.8" y="195.8">R6</text>
<text x="66.7" y="193.2">GND</text>
</g>
<g font-size="1.8" fill="#0f0f0f">
<text x="230.2" y="22.2" transform="rotate(-90 230.2 22.2)">vbattery+</text>
<text x="78" y="26.6">vbattery+</text>
<text x="82.9" y="25.2">C9</text>
<text x="227.6" y="33.7" transform="rotate(-90 227.6 33.7)">VCC</text>
<text x="85" y="39.3">vbattery-</text>
<text x="201.6" y="46">IN2_1</text>
<text x="201.6" y="43.5">IN1_1</text>
<text x="22.9" y="48.5">vbattery+</text>
<text x="91" y="48.8">en_a</text>
<text x="101.5" y="51.3">IN_A</text>
<text x="201.3" y="48.5">EnA_1</text>
<text x="201.6" y="53.6">IN3_1</text>
<text x="33.3" y="55.5">vbattery+</text>
<text x="71.1" y="55.5">VCC</text>
<text x="201.1" y="58.7">EnB_1</text>
<text x="201.6" y="56.2">IN4_1</text>
<text x="86.2" y="62.1">EN_B</text>
<text x="97.6" y="64.7">IN_B</text>
<text x="22.2" y="73.3">vbattery-</text>
<text x="54.3" y="76.6" transform="rotate(-90 54.3 76.6)">vbattery-</text>
<text x="111.7" y="75.9" transform="rotate(-90 111.7 75.9)">PWMMO</text>
<text x="46.4" y="85.4">vbus</text>
<text x="59.3" y="87" transform="rotate(-90 59.3 87)">VCC</text>
<text x="61.9" y="87" transform="rotate(-90 61.9 87)">vbus</text>
<text x="70.5" y="93.7">8 TXD</text>
<text x="168.6" y="95.9" transform="rotate(-90 168.6 95.9)">vbattery+</text>
<text x="43.8" y="98.1">D-</text>
<text x="49.1" y="101.3">D+</text>
<text x="70.5" y="96.3">9 RXD</text>
<text x="43.8" y="103.2">D+</text>
<text x="49.1" y="103.8">D-</text>
<text x="166" y="107.3" transform="rotate(-90 166 107.3)">VCC</text>
<text x="249.7" y="107.9">ch5</text>
<text x="249.7" y="112.9">ch3</text>
<text x="249.7" y="110.4">ch4</text>
<text x="140" y="119.7">IN2_2</text>
<text x="140" y="117.1">IN1_2</text>
<text x="249.7" y="118">ch1</text>
<text x="249.7" y="115.5">ch2</text>
<text x="139.7" y="122.2">EnA_2</text>
<text x="140" y="127.3">IN3_2</text>
<text x="140" y="129.8">IN4_2</text>
<text x="139.5" y="132.4">EnB_2</text>
<text x="112.7" y="139.4" transform="rotate(-90 112.7 139.4)">VCC</text>
<text x="27.9" y="167.3">VCC</text>
<text x="33" y="164.8">VCC</text>
<text x="16.5" y="172.4">VCC</text>
<text x="22.9" y="169.8">VCC</text>
<text x="51.7" y="191.5" transform="rotate(-90 51.7 191.5)">ch1</text>
<text x="54.3" y="191.5" transform="rotate(-90 54.3 191.5)">ch2</text>
<text x="56.8" y="191.5" transform="rotate(-90 56.8 191.5)">ch3</text>
<text x="44.1" y="196.9" transform="rotate(-90 44.1 196.9)">EN</text>
<text x="79.7" y="193.4" transform="rotate(-90 79.7 193.4)">IN2_1</text>
<text x="82.2" y="193.4" transform="rotate(-90 82.2 193.4)">IN3_1</text>
</g>
<g font-size="1.8" fill="#a90000">
<text x="186.9" y="30.5">1</text>
<text x="186.9" y="33">2</text>
<text x="227.7" y="40.7" transform="rotate(-90 227.7 40.7)">9</text>
<text x="230.3" y="40.7" transform="rotate(-90 230.3 40.7)">4</text>
<text x="213.3" y="43.6">5</text>
<text x="213.3" y="46.1">7</text>
<text x="212.7" y="53.7">10</text>
<text x="213.3" y="48.6">6</text>
<text x="241.3" y="51.2">2</text>
<text x="241.3" y="53.7">3</text>
<text x="247.6" y="51.2">1</text>
<text x="247.6" y="53.7">2</text>
<text x="47.6" y="55.6">3</text>
<text x="60.3" y="55.6">2</text>
<text x="212.7" y="58.8">11</text>
<text x="212.7" y="56.3">12</text>
<text x="240.7" y="58.8">13</text>
<text x="248.9" y="58.8">1</text>
<text x="54.4" y="62.9" transform="rotate(-90 54.4 62.9)">1</text>
<text x="240.7" y="61.3">14</text>
<text x="248.9" y="61.3">2</text>
<text x="220.1" y="73.7" transform="rotate(-90 220.1 73.7)">1</text>
<text x="222.6" y="74.3" transform="rotate(-90 222.6 74.3)">15</text>
<text x="227.7" y="73.7" transform="rotate(-90 227.7 73.7)">8</text>
<text x="40.1" y="85.5">A4</text>
<text x="40" y="93.1">B5</text>
<text x="40.1" y="90.6">A5</text>
<text x="59.4" y="91.4" transform="rotate(-90 59.4 91.4)">10</text>
<text x="62" y="90.8" transform="rotate(-90 62 90.8)">7</text>
<text x="70.5" y="93.7">8</text>
<text x="40.1" y="98.2">A7</text>
<text x="52.7" y="101.3">1</text>
<text x="70.5" y="101.3">5</text>
<text x="70.5" y="96.3">9</text>
<text x="40.1" y="103.3">A6</text>
<text x="52.7" y="103.9">2</text>
<text x="52.7" y="106.4">6</text>
<text x="254.5" y="108">5</text>
<text x="254.5" y="113">3</text>
<text x="254.5" y="110.5">4</text>
<text x="62" y="118.8" transform="rotate(-90 62 118.8)">3</text>
<text x="70.5" y="114">4</text>
<text x="151.7" y="117.2">5</text>
<text x="151.7" y="119.8">7</text>
<text x="166.1" y="114.3" transform="rotate(-90 166.1 114.3)">9</text>
<text x="168.7" y="114.3" transform="rotate(-90 168.7 114.3)">4</text>
<text x="254.5" y="118.1">1</text>
<text x="254.5" y="115.6">2</text>
<text x="20.7" y="122.6" transform="rotate(-90 20.7 122.6)">S1</text>
<text x="28.3" y="122.5" transform="rotate(-90 28.3 122.5)">A1</text>
<text x="151.7" y="122.3">6</text>
<text x="179.7" y="124.8">2</text>
<text x="186" y="124.8">1</text>
<text x="151.1" y="127.4">10</text>
<text x="151.1" y="129.9">12</text>
<text x="179.7" y="127.4">3</text>
<text x="186" y="127.4">2</text>
<text x="151.1" y="132.5">11</text>
<text x="179.1" y="132.5">13</text>
<text x="179.1" y="135">14</text>
<text x="187.3" y="132.5">1</text>
<text x="187.3" y="135">2</text>
<text x="44.2" y="149.3" transform="rotate(-90 44.2 149.3)">2</text>
<text x="49.3" y="149.9" transform="rotate(-90 49.3 149.9)">23</text>
<text x="51.8" y="149.9" transform="rotate(-90 51.8 149.9)">41 RXD</text>
<text x="51.8" y="149.9" transform="rotate(-90 51.8 149.9)">41</text>
<text x="54.4" y="149.9" transform="rotate(-90 54.4 149.9)">22</text>
<text x="56.9" y="149.9" transform="rotate(-90 56.9 149.9)">40</text>
<text x="59.4" y="149.9" transform="rotate(-90 59.4 149.9)">24</text>
<text x="62" y="149.9" transform="rotate(-90 62 149.9)">34</text>
<text x="64.5" y="149.9" transform="rotate(-90 64.5 149.9)">28</text>
<text x="67.1" y="149.9" transform="rotate(-90 67.1 149.9)">29</text>
<text x="69.6" y="149.9" transform="rotate(-90 69.6 149.9)">18</text>
<text x="72.1" y="149.9" transform="rotate(-90 72.1 149.9)">20</text>
<text x="74.7" y="149.9" transform="rotate(-90 74.7 149.9)">17</text>
<text x="77.2" y="149.9" transform="rotate(-90 77.2 149.9)">21</text>
<text x="79.8" y="149.9" transform="rotate(-90 79.8 149.9)">35</text>
<text x="82.3" y="149.9" transform="rotate(-90 82.3 149.9)">38</text>
<text x="84.8" y="149.9" transform="rotate(-90 84.8 149.9)">42</text>
<text x="87.4" y="149.9" transform="rotate(-90 87.4 149.9)">39</text>
<text x="89.9" y="149.9" transform="rotate(-90 89.9 149.9)">36</text>
<text x="92.5" y="149.9" transform="rotate(-90 92.5 149.9)">14</text>
<text x="95" y="149.9" transform="rotate(-90 95 149.9)">15</text>
<text x="97.5" y="149.9" transform="rotate(-90 97.5 149.9)">16</text>
<text x="100.1" y="149.9" transform="rotate(-90 100.1 149.9)">12</text>
<text x="102.6" y="149.9" transform="rotate(-90 102.6 149.9)">13</text>
<text x="105.2" y="149.9" transform="rotate(-90 105.2 149.9)">10</text>
<text x="107.7" y="149.9" transform="rotate(-90 107.7 149.9)">11 ch5</text>
<text x="107.7" y="149.9" transform="rotate(-90 107.7 149.9)">11</text>
<text x="112.8" y="149.9" transform="rotate(-90 112.8 149.9)">26</text>
<text x="158.5" y="147.4" transform="rotate(-90 158.5 147.4)">1</text>
<text x="161" y="148" transform="rotate(-90 161 148)">15</text>
<text x="166.1" y="147.4" transform="rotate(-90 166.1 147.4)">8</text>
<text x="39.4" y="167.4">19</text>
<text x="39.4" y="164.8">37</text>
<text x="118.1" y="167.4">49</text>
<text x="40" y="172.5">1</text>
<text x="40" y="169.9">3</text>
<text x="44.2" y="187.4" transform="rotate(-90 44.2 187.4)">9</text>
<text x="49.3" y="187.4" transform="rotate(-90 49.3 187.4)">5</text>
<text x="51.8" y="187.4" transform="rotate(-90 51.8 187.4)">6</text>
<text x="54.4" y="187.4" transform="rotate(-90 54.4 187.4)">7</text>
<text x="56.9" y="187.4" transform="rotate(-90 56.9 187.4)">8</text>
<text x="79.8" y="188" transform="rotate(-90 79.8 188)">25</text>
<text x="82.3" y="188" transform="rotate(-90 82.3 188)">27</text>
<text x="84.8" y="188" transform="rotate(-90 84.8 188)">32</text>
<text x="87.4" y="188" transform="rotate(-90 87.4 188)">33</text>
<text x="89.9" y="188" transform="rotate(-90 89.9 188)">31</text>
<text x="92.5" y="188" transform="rotate(-90 92.5 188)">30</text>
</g>
<g font-size="1.4" fill="#a90000">
<text x="112.5" y="26.7">P$13</text>
<text x="112.5" y="29.2">P$23</text>
<text x="113" y="24.1">P$3</text>
<text x="137.9" y="26.7">P$25</text>
<text x="137.9" y="29.2">P$30</text>
<text x="138.4" y="24.1">P$1</text>
<text x="112.5" y="34.3">P$18</text>
<text x="112.5" y="36.8">P$19</text>
<text x="112.5" y="39.4">P$20</text>
<text x="112.5" y="41.9">P$26</text>
<text x="112.5" y="44.5">P$27</text>
<text x="112.5" y="47">P$28</text>
<text x="138.4" y="44.5">P$9</text>
<text x="113" y="52.1">P$6</text>
<text x="112.5" y="59.7">P$10</text>
<text x="112.5" y="62.2">P$11</text>
<text x="113" y="67.3">P$8</text>
</g>
<g font-size="1.4" fill="#006464">
<text x="116.8" y="27.6">VCC@13</text>
<text x="116.8" y="25.1">VCC@3</text>
<text x="129.7" y="27.6">OUT_A@25</text>
<text x="130.7" y="25.1">OUT_A@1</text>
<text x="116.8" y="35.2">GND@18</text>
<text x="116.8" y="30.2">VCC@23</text>
<text x="129.6" y="35.2">OUT_B@15</text>
<text x="129.7" y="30.2">OUT_A@30</text>
<text x="116.8" y="37.8">GND@19</text>
<text x="116.8" y="40.3">GND@20</text>
<text x="129.6" y="37.8">OUT_B@16</text>
<text x="129.6" y="40.3">OUT_B@21</text>
<text x="116.8" y="45.4">GND@27</text>
<text x="116.8" y="47.9">GND@28</text>
<text x="116.8" y="42.9">GND@26</text>
<text x="135.5" y="45.4">CS</text>
<text x="116.8" y="53">EN_A/DIAG_A</text>
<text x="116.8" y="55.6">IN_A</text>
<text x="116.8" y="60.6">EN_B/DIAG_B</text>
<text x="116.8" y="63.2">IN_B</text>
<text x="116.8" y="68.3">PWM</text>
</g>
<g font-size="1.4" fill="#009600">
<text x="137.9" y="34.3">P$15</text>
<text x="137.9" y="36.8">P$16</text>
<text x="137.9" y="39.4">P$21</text>
<text x="113" y="54.6">P$5</text>
</g>
</svg>
